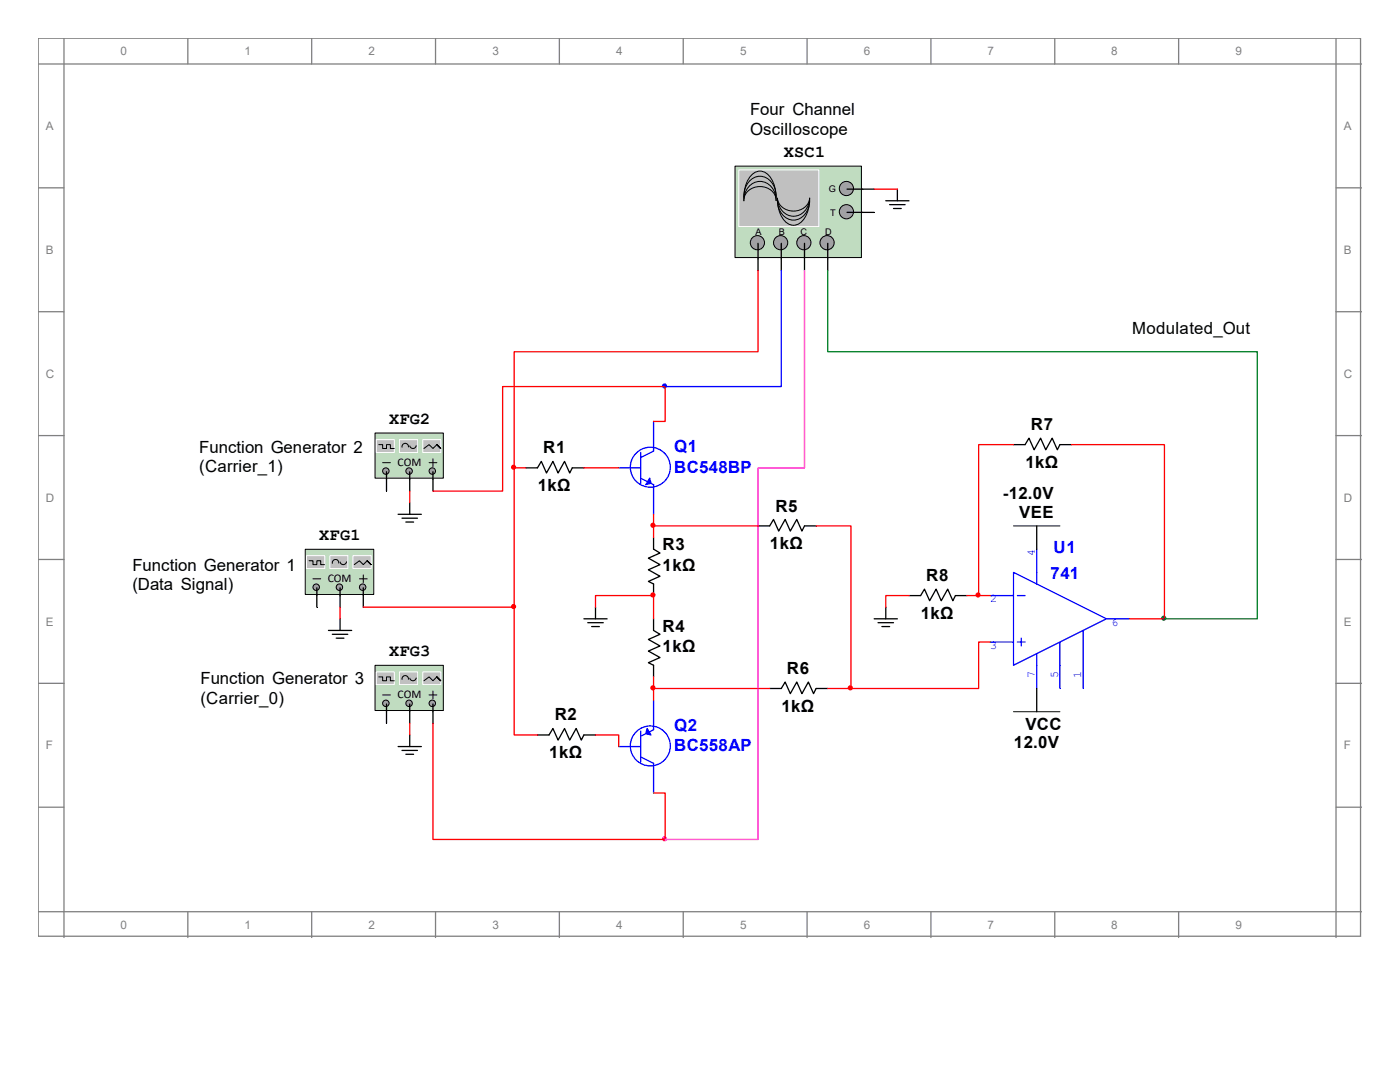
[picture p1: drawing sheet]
<svg xmlns="http://www.w3.org/2000/svg" width="279mm" height="216mm" viewBox="0 0 279 216" stroke-linecap="round" stroke-linejoin="round" font-family="sans-serif">
<g fill="none" stroke="#808080" stroke-width=".26">
<path d="M7.6 7.6h263.9v179.2h-263.9zM7.6 12.8h264.2M12.8 7.6v179.5M37.5 7.6v5.2M62.2 7.6v5.2M86.9 7.6v5.2M111.6 7.6v5.2M136.4 7.6v5.2M161.1 7.6v5.2M185.8 7.6v5.2M210.5 7.6v5.2M235.2 7.6v5.2"/>
<path d="M266.6 7.6v179.5M7.6 37.5h5.2M266.6 37.5h5.2M7.6 62.2h5.2M266.6 62.2h5.2M7.6 86.9h5.2M266.6 86.9h5.2M7.6 111.6h5.2M266.6 111.6h5.2M7.6 136.4h5.2M266.6 136.4h5.2M7.6 161.1h5.2"/>
<path d="M266.6 161.1h5.2M7.6 181.9h264.2M37.5 181.9v5.2M62.2 181.9v5.2M86.9 181.9v5.2M111.6 181.9v5.2M136.4 181.9v5.2M161.1 181.9v5.2M185.8 181.9v5.2M210.5 181.9v5.2M235.2 181.9v5.2"/>
</g>
<path d="M61 109.6h13.6v9h-13.6z" fill="#c0dcc0"/>
<path d="M60.9 109.6h13.7v9h-13.7z" fill="none" stroke="#000" stroke-width=".2"/>
<circle cx="72.4" cy="117.2" r=".64" fill="#a0a0a4" stroke="#000" stroke-width=".2"/>
<path d="M72.5 117.3v1.5" fill="none" stroke="#000" stroke-width=".26"/>
<path d="M71.7 115.5h1.6" fill="none" stroke="#000" stroke-width=".2"/>
<circle cx="67.7" cy="117.2" r=".64" fill="#a0a0a4" stroke="#000" stroke-width=".2"/>
<path d="M67.9 117.3v1.5" fill="none" stroke="#000" stroke-width=".26"/>
<circle cx="63.1" cy="117.2" r=".64" fill="#a0a0a4" stroke="#000" stroke-width=".2"/>
<path d="M62.5 115.5h1.5M72.5 114.7v1.6" fill="none" stroke="#000" stroke-width=".2"/>
<path d="M63.2 117.3v1.5" fill="none" stroke="#000" stroke-width=".26"/>
<path d="M70.5 110.9h3.6v2.6h-3.6z" fill="#c0c0c0"/>
<path d="M70.4 110.9h3.7v2.6h-3.7z" fill="none" stroke="#fff" stroke-width=".2"/>
<path d="M70.7 112.7l1-.8 .8 .8 .8-.8 .7 .8" fill="none" stroke="#000" stroke-width=".2"/>
<path d="M65.9 110.9h3.5v2.6h-3.5z" fill="#c0c0c0"/>
<path d="M65.8 110.9h3.6v2.6h-3.6z" fill="none" stroke="#fff" stroke-width=".2"/>
<path d="M67.6 112.4a.64 .64 0 0 0-.7-.8 .64 .64 0 0 0-.6 .8M69.1 112.1a.64 .64 0 0 1-.6 .6 .64 .64 0 0 1-.6-.6" fill="none" stroke="#000" stroke-width=".2"/>
<path d="M61.2 110.9h3.6v2.6h-3.6z" fill="#c0c0c0"/>
<path d="M61.2 110.9h3.6v2.6h-3.6z" fill="none" stroke="#fff" stroke-width=".2"/>
<path d="M61.7 111.9h.8v.8h.7v-.8h.8v.8h.8" fill="none" stroke="#000" stroke-width=".2"/>
<path d="M63.2 118.8v2.4M67.9 118.8v2.4M72.5 118.8v2.4" fill="none" stroke="#000" stroke-width=".26"/>
<path d="M74.9 86.4h13.6v9h-13.6z" fill="#c0dcc0"/>
<path d="M74.8 86.4h13.7v9h-13.7z" fill="none" stroke="#000" stroke-width=".2"/>
<circle cx="86.3" cy="94" r=".64" fill="#a0a0a4" stroke="#000" stroke-width=".2"/>
<path d="M86.4 94.1v1.6" fill="none" stroke="#000" stroke-width=".26"/>
<path d="M85.6 92.3h1.6" fill="none" stroke="#000" stroke-width=".2"/>
<circle cx="81.6" cy="94" r=".64" fill="#a0a0a4" stroke="#000" stroke-width=".2"/>
<path d="M81.8 94.1v1.6" fill="none" stroke="#000" stroke-width=".26"/>
<circle cx="77" cy="94" r=".64" fill="#a0a0a4" stroke="#000" stroke-width=".2"/>
<path d="M76.4 92.3h1.5M86.4 91.6v1.5" fill="none" stroke="#000" stroke-width=".2"/>
<path d="M77.1 94.1v1.6" fill="none" stroke="#000" stroke-width=".26"/>
<path d="M84.4 87.8h3.6v2.5h-3.6z" fill="#c0c0c0"/>
<path d="M84.4 87.7h3.6v2.6h-3.6z" fill="none" stroke="#fff" stroke-width=".2"/>
<path d="M84.6 89.5l1-.8 .8 .8 .8-.8 .8 .8" fill="none" stroke="#000" stroke-width=".2"/>
<path d="M79.8 87.8h3.6v2.5h-3.6z" fill="#c0c0c0"/>
<path d="M79.7 87.7h3.7v2.6h-3.7z" fill="none" stroke="#fff" stroke-width=".2"/>
<path d="M81.5 89.2a.64 .64 0 0 0-.6-.7 .64 .64 0 0 0-.7 .7M83.1 88.9a.65 .65 0 0 1-.7 .6 .65 .65 0 0 1-.6-.5" fill="none" stroke="#000" stroke-width=".2"/>
<path d="M75.1 87.8h3.6v2.5h-3.6z" fill="#c0c0c0"/>
<path d="M75.1 87.7h3.6v2.6h-3.6z" fill="none" stroke="#fff" stroke-width=".2"/>
<path d="M75.6 88.7h.8v.8h.7v-.8h.8v.8h.8" fill="none" stroke="#000" stroke-width=".2"/>
<path d="M77.1 95.7v2.3M81.8 95.7v2.3M86.4 95.7v2.3" fill="none" stroke="#000" stroke-width=".26"/>
<path d="M74.9 132.8h13.6v9h-13.6z" fill="#c0dcc0"/>
<path d="M74.8 132.8h13.7v9h-13.7z" fill="none" stroke="#000" stroke-width=".2"/>
<circle cx="86.3" cy="140.3" r=".64" fill="#a0a0a4" stroke="#000" stroke-width=".2"/>
<path d="M86.4 140.5v1.5" fill="none" stroke="#000" stroke-width=".26"/>
<path d="M85.6 138.7h1.6" fill="none" stroke="#000" stroke-width=".2"/>
<circle cx="81.6" cy="140.3" r=".64" fill="#a0a0a4" stroke="#000" stroke-width=".2"/>
<path d="M81.8 140.5v1.5" fill="none" stroke="#000" stroke-width=".26"/>
<circle cx="77" cy="140.3" r=".64" fill="#a0a0a4" stroke="#000" stroke-width=".2"/>
<path d="M76.4 138.7h1.5M86.4 137.9v1.5" fill="none" stroke="#000" stroke-width=".2"/>
<path d="M77.1 140.5v1.5" fill="none" stroke="#000" stroke-width=".26"/>
<path d="M84.4 134.1h3.6v2.5h-3.6z" fill="#c0c0c0"/>
<path d="M84.4 134.1h3.6v2.5h-3.6z" fill="none" stroke="#fff" stroke-width=".2"/>
<path d="M84.6 135.8l1-.7 .8 .7 .8-.7 .8 .7" fill="none" stroke="#000" stroke-width=".2"/>
<path d="M79.8 134.1h3.6v2.5h-3.6z" fill="#c0c0c0"/>
<path d="M79.7 134.1h3.7v2.5h-3.7z" fill="none" stroke="#fff" stroke-width=".2"/>
<path d="M81.5 135.5a.64 .64 0 0 0-.6-.7 .64 .64 0 0 0-.7 .8M83.1 135.3a.65 .65 0 0 1-.7 .5 .65 .65 0 0 1-.6-.5" fill="none" stroke="#000" stroke-width=".2"/>
<path d="M75.1 134.1h3.6v2.5h-3.6z" fill="#c0c0c0"/>
<path d="M75.1 134.1h3.6v2.5h-3.6z" fill="none" stroke="#fff" stroke-width=".2"/>
<path d="M75.6 135.1h.8v.7h.7v-.7h.8v.7h.8" fill="none" stroke="#000" stroke-width=".2"/>
<path d="M77.1 142v2.3M81.8 142v2.3M86.4 142v2.3" fill="none" stroke="#000" stroke-width=".26"/>
<g fill="none" stroke="#00f" stroke-width=".26">
<path d="M125.8 93.4h2.1M127.9 90.3v6.1M127.9 95.4l2.5 1.3v1.3M130.4 88.7v1.3l-2.5 1.3"/>
<circle cx="129.8" cy="93.2" r="4"/>
</g>
<path d="M129.7 95.4l.2 1-1 .3z" fill="#00f" stroke="#00f" stroke-width=".26"/>
<path d="M130.4 84.1v4.6" fill="none" stroke="#00f" stroke-width=".26"/>
<path d="M123.5 93.4h2.3" fill="none" stroke="#00f" stroke-width=".26"/>
<g fill="none" stroke="#00f" stroke-width=".26">
<path d="M130.4 98v4.6M125.8 149h2.1M127.9 151l2.5 1.3v1.3M127.9 145.9v6.2M130.4 144.3v1.3l-2.5 1.3"/>
<circle cx="129.8" cy="148.8" r="4"/>
</g>
<path d="M129.1 145.4l.8 1.3-1-.3z" fill="#00f" stroke="#00f" stroke-width=".26"/>
<path d="M130.4 153.6v4.6" fill="none" stroke="#00f" stroke-width=".26"/>
<path d="M123.5 149h2.3" fill="none" stroke="#00f" stroke-width=".26"/>
<path d="M202.3 114.2l18.5 9.3-18.5 9.2zM203 118.8h1.6M206.9 114.2v2.3M130.4 139.7v4.6M203 128.1h1.6M203.8 127.3v1.6M206.9 130.4v2.3M211.5 128.1v4.6M216.2 125.8v6.9" fill="none" stroke="#00f" stroke-width=".26"/>
<path d="M197.6 128.1h4.7" fill="none" stroke="#00f" stroke-width=".26"/>
<path d="M197.6 118.8h4.7" fill="none" stroke="#00f" stroke-width=".26"/>
<path d="M206.9 109.6v4.6" fill="none" stroke="#00f" stroke-width=".26"/>
<path d="M206.9 132.7v4.7" fill="none" stroke="#00f" stroke-width=".26"/>
<path d="M220.8 123.5h4.6" fill="none" stroke="#00f" stroke-width=".26"/>
<path d="M211.5 132.7v4.7" fill="none" stroke="#00f" stroke-width=".26"/>
<path d="M216.2 132.7v4.7" fill="none" stroke="#00f" stroke-width=".26"/>
<g fill="none" stroke="#000" stroke-width=".26">
<path d="M179.1 37.7v2.4M176.8 40.1h4.6M177.5 40.8h3.1M178.3 41.6h1.6M104.9 93.4h2.4l.7-1.3 1.1 2.3 1.2-2.3 1.1 2.3 1.3-2.3 1 2.3 .5-1h2.3M202.3 88.7h2.3l.8-1.3 1 2.3 1.3-2.3 1 2.3 1.3-2.3 1 2.3 .5-1h2.3M79.5 102.6h4.6M80.2 103.4h3.1M81 104.2h1.5M81.8 100.3v2.3M130.4 107.3v2.3l1.3 .7-2.3 1.1 2.3 1.3-2.3 1 2.3 1.3-2.3 1 1 .5v2.3M151.3 104.9h2.3l.8-1.2 1 2.3 1.3-2.3 1 2.3 1.3-2.3 1 2.3 .6-1.1h2.3"/>
<path d="M181.4 118.8h2.3l.8-1.2 1 2.3 1.3-2.3 1 2.3 1.3-2.3 1.1 2.3 .5-1.1h2.3M65.6 125.8h4.6M66.3 126.6h3.1M67.1 127.3h1.5M67.9 123.5v2.3M116.5 123.5h4.7M117.3 124.3h3.1M118.1 125h1.5M118.8 121.2v2.3M130.4 123.5v2.3l1.3 .8-2.3 1 2.3 1.3-2.3 1 2.3 1.3-2.3 1 1 .5v2.4M153.6 137.4h2.3l.8-1.3 1 2.3 1.3-2.3 1 2.3 1.3-2.3 1.1 2.3 .5-1h2.3M174.5 123.5h4.6"/>
<path d="M175.2 124.3h3.1M176 125h1.5M176.8 121.2v2.3M79.5 149h4.6M80.2 149.7h3.1M81 150.5h1.5M81.8 146.7v2.3M107.3 146.7h2.3l.7-1.3 1.1 2.3 1.3-2.3 1 2.3 1.3-2.3 1 2.3 .5-1h2.3"/>
</g>
<path d="M146.7 33.2h25.2v18.2h-25.2z" fill="#c0dcc0"/>
<path d="M146.7 33.1h25.2v18.3h-25.2z" fill="none" stroke="#000" stroke-width=".2"/>
<circle cx="151.2" cy="48.4" r="1.42" fill="#a0a0a4" stroke="#000" stroke-width=".2"/>
<path d="M151.3 48.6v3" fill="none" stroke="#000" stroke-width=".26"/>
<circle cx="155.8" cy="48.4" r="1.42" fill="#a0a0a4" stroke="#000" stroke-width=".2"/>
<path d="M155.9 48.6v3" fill="none" stroke="#000" stroke-width=".26"/>
<circle cx="168.9" cy="37.6" r="1.42" fill="#a0a0a4" stroke="#000" stroke-width=".2"/>
<path d="M169.1 37.7h3" fill="none" stroke="#000" stroke-width=".26"/>
<circle cx="168.9" cy="42.2" r="1.42" fill="#a0a0a4" stroke="#000" stroke-width=".2"/>
<path d="M169.1 42.4h3" fill="none" stroke="#000" stroke-width=".26"/>
<path d="M147.5 34h15.9v11.2h-15.9z" fill="#c0c0c0"/>
<path d="M147.4 33.9h16v11.3h-16z" fill="none" stroke="#fff" stroke-width=".2"/>
<path d="M154.9 39.5a6.3 6.3 0 0 0-2.1-5 2.31 2.31 0 0 0-3.2 .9 7.2 7.2 0 0 0-1.1 4.1" fill="none" stroke="#000" stroke-width=".2"/>
<circle cx="160.4" cy="48.4" r="1.42" fill="#a0a0a4" stroke="#000" stroke-width=".2"/>
<path d="M160.6 48.6v3" fill="none" stroke="#000" stroke-width=".26"/>
<circle cx="165.1" cy="48.4" r="1.42" fill="#a0a0a4" stroke="#000" stroke-width=".2"/>
<path d="M172.1 37.7h2.4M151.3 51.6v2.4M155.9 51.6v2.4M160.6 51.6v2.4M165.2 48.6v5.4M172.1 42.4h2.4M206.9 104.9v4.7M206.9 137.4v4.6" fill="none" stroke="#000" stroke-width=".26"/>
<path d="M149.4 37.3a3 3 0 0 1 5.2 1.2l.3 1.5a3 3 0 0 0-4-2.7 2.75 2.75 0 0 0-2.4 2.8v-.1a4.1 4.1 0 0 1 .9-2.7zM154.9 39.3a3.8 3.8 0 0 0-3.2-4.1 3.8 3.8 0 0 0-3.2 4.1M155.2 39.5a3.3 3.3 0 0 0 5.6 1.7l.7-1.1 .1-.6a3.2 3.2 0 0 1-1.6 3.1 3.2 3.2 0 0 1-3.4-.1 3.9 3.9 0 0 1-1.4-3zM161.6 39.8a5.2 5.2 0 0 1-2.7 5.1 2.67 2.67 0 0 1-3-1.8 7.4 7.4 0 0 1-.7-3.3M161.6 40a3.5 3.5 0 0 1-3.9 3.8 3.8 3.8 0 0 1-2.5-3.7M202.3 104.9h9.2M202.3 142h9.2" fill="none" stroke="#000" stroke-width=".2"/>
<g fill="none" stroke="#f00" stroke-width=".26">
<path d="M174.5 37.7h4.6M151.3 54v16.2h-48.7v23.2M81.8 98v2.3M102.6 93.4h2.3M102.6 93.4v27.8M116.5 93.4h7M130.4 84.1h2.3v-7h-32.4v20.9h-13.9M202.3 88.7h-7v30.1M213.8 88.7h18.6v34.8h-7M130.4 102.6v4.7M130.4 104.9h20.9M162.9 104.9h6.9v32.5"/>
<path d="M181.4 118.8h-4.6v2.4M193 118.8h4.6M67.9 121.2v2.3M72.5 121.2h30.1M102.6 121.2v25.5h4.7M118.8 121.2v-2.4h11.6v4.7M130.4 135.1v4.6M130.4 137.4h23.2M165.2 137.4h4.6M197.6 128.1h-2.3v9.3h-25.5M81.8 144.3v2.4M86.4 144.3v23.2h46.3v-9.3h-2.3"/>
<path d="M118.8 146.7h4.7v2.3"/>
</g>
<g fill="#f00" stroke="#f00" stroke-width=".26">
<circle cx="130.3" cy="118.7" r=".39"/>
<circle cx="130.3" cy="104.8" r=".39"/>
<circle cx="130.3" cy="137.3" r=".39"/>
<circle cx="169.7" cy="137.3" r=".39"/>
<circle cx="195.2" cy="118.7" r=".39"/>
<circle cx="102.5" cy="121" r=".39"/>
<circle cx="102.5" cy="93.2" r=".39"/>
</g>
<circle cx="132.6" cy="77" r=".39" fill="#00f" stroke="#00f" stroke-width=".26"/>
<path d="M155.9 54v23.1h-23.2" fill="none" stroke="#00f" stroke-width=".26"/>
<circle cx="232.3" cy="123.3" r=".39" fill="#008027" stroke="#008027" stroke-width=".26"/>
<path d="M165.2 54v16.2h85.7v53.3h-18.5" fill="none" stroke="#008027" stroke-width=".26"/>
<circle cx="132.6" cy="167.4" r=".39" fill="#ff00c0" stroke="#ff00c0" stroke-width=".26"/>
<path d="M160.6 54v39.4h-9.3v74.1h-18.6" fill="none" stroke="#ff00c0" stroke-width=".26"/>
<g font-size="3.4">
<text x="149.7" y="23">Four Channel</text>
<text x="149.7" y="26.8">Oscilloscope</text>
<text x="156.4" y="31.2">XSC1</text>
<text x="225.9" y="66.5">Modulated_Out</text>
<text x="77.6" y="84.5">XFG2</text>
<text x="205.7" y="85.9">R7</text>
<text x="39.8" y="90.5">Function Generator 2</text>
<text x="39.8" y="94.3">(Carrier_1)</text>
<text x="108.4" y="90.5">R1</text>
<text x="204.6" y="93.3">1kΩ</text>
<text x="107.3" y="98">1kΩ</text>
<text x="200.2" y="99.5">-12.0V</text>
<text x="63.7" y="107.7">XFG1</text>
<text x="154.8" y="102.1">R5</text>
<text x="203.4" y="103.3">VEE</text>
<text x="26.4" y="113.9">Function Generator 1</text>
<text x="132.2" y="109.8">R3</text>
<text x="132.2" y="113.9">1kΩ</text>
<text x="153.6" y="109.5">1kΩ</text>
<text x="26.4" y="117.7">(Data Signal)</text>
<text x="184.9" y="116">R8</text>
<text x="183.8" y="123.4">1kΩ</text>
<text x="77.6" y="130.9">XFG3</text>
<text x="132.2" y="126">R4</text>
<text x="132.2" y="130.1">1kΩ</text>
<text x="40" y="136.6">Function Generator 3</text>
<text x="157.1" y="134.5">R6</text>
<text x="40" y="140.4">(Carrier_0)</text>
<text x="110.7" y="143.8">R2</text>
<text x="156" y="142">1kΩ</text>
<text x="202.4" y="149.2">12.0V</text>
<text x="204.6" y="145.6">VCC</text>
<text x="109.6" y="151.3">1kΩ</text>
</g>
<g font-size="3.4" fill="#00f">
<text x="134.5" y="90.2">Q1</text>
<text x="134.5" y="94.4">BC548BP</text>
<text x="210.3" y="110.3">U1</text>
<text x="209.7" y="115.4">741</text>
<text x="134.5" y="145.8">Q2</text>
<text x="134.5" y="149.9">BC558AP</text>
</g>
<g font-size="2.3" fill="#808080">
<text x="24" y="11">0</text>
<text x="48.8" y="11">1</text>
<text x="73.5" y="11">2</text>
<text x="98.3" y="11">3</text>
<text x="123" y="11">4</text>
<text x="147.7" y="11">5</text>
<text x="172.4" y="11">6</text>
<text x="197.1" y="11">7</text>
<text x="221.8" y="11">8</text>
<text x="246.5" y="11">9</text>
<text x="9.1" y="26">A</text>
<text x="268.2" y="26">A</text>
<text x="9.1" y="50.7">B</text>
<text x="268.2" y="50.7">B</text>
<text x="9.1" y="75.4">C</text>
<text x="268.2" y="75.4">C</text>
<text x="9.1" y="100.1">D</text>
<text x="268.2" y="100.1">D</text>
<text x="9.1" y="124.8">E</text>
<text x="268.2" y="124.8">E</text>
<text x="9.1" y="149.5">F</text>
<text x="268.2" y="149.5">F</text>
<text x="24" y="185.3">0</text>
<text x="48.8" y="185.3">1</text>
<text x="73.5" y="185.3">2</text>
<text x="98.3" y="185.3">3</text>
<text x="123" y="185.3">4</text>
<text x="147.7" y="185.3">5</text>
<text x="172.4" y="185.3">6</text>
<text x="197.1" y="185.3">7</text>
<text x="221.8" y="185.3">8</text>
<text x="246.5" y="185.3">9</text>
</g>
<g font-size="2.3">
<text x="79.3" y="93">COM</text>
<text x="65.4" y="116.2">COM</text>
<text x="79.3" y="139.3">COM</text>
</g>
<g font-size="2.3" fill="#00f">
<text x="206.5" y="111" transform="rotate(-90 206.5 111)">4</text>
<text x="197.6" y="120.2">2</text>
<text x="221.8" y="124.8">6</text>
<text x="197.6" y="129.5">3</text>
<text x="206.5" y="135.2" transform="rotate(-90 206.5 135.2)">7</text>
<text x="211.2" y="135.2" transform="rotate(-90 211.2 135.2)">5</text>
<text x="215.8" y="135.2" transform="rotate(-90 215.8 135.2)">1</text>
</g>
<g font-size="1.8">
<text x="165.4" y="38.4">G</text>
<text x="150.8" y="46.9">A</text>
<text x="155.4" y="46.9">B</text>
<text x="159.7" y="46.9">C</text>
<text x="164.7" y="46.9">D</text>
<text x="165.7" y="43">T</text>
</g>
</svg>
